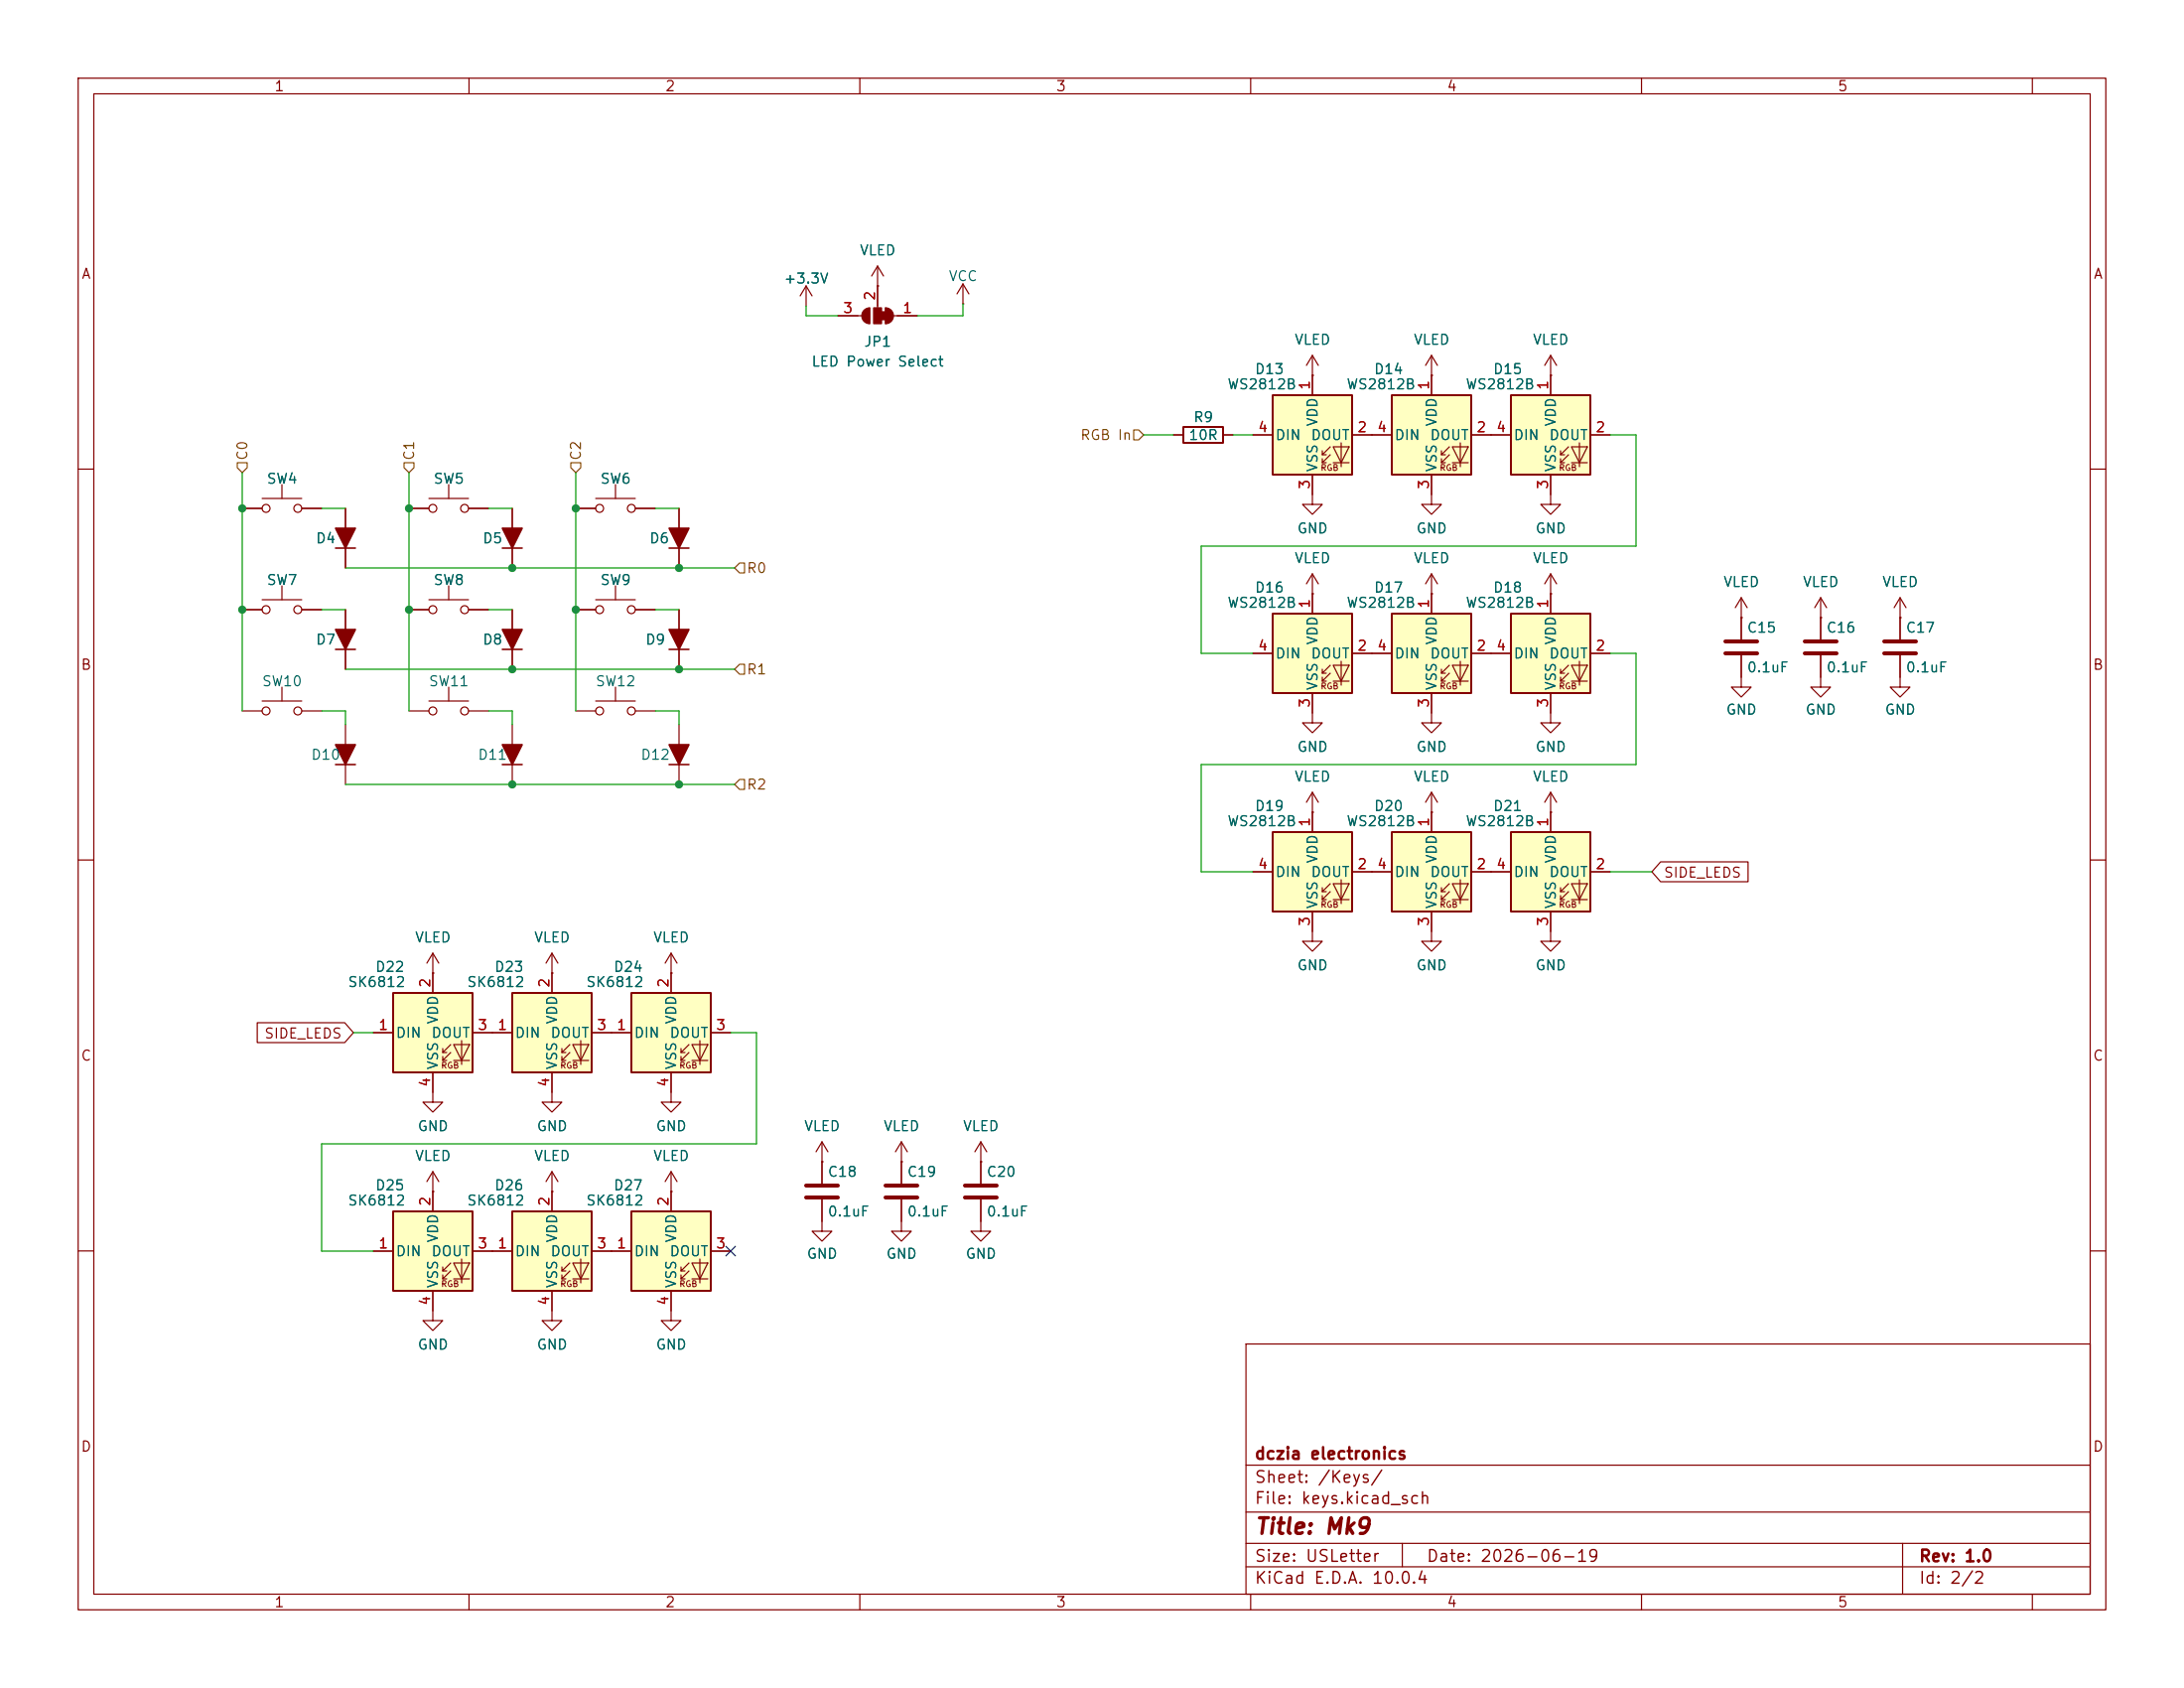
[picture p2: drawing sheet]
<svg xmlns="http://www.w3.org/2000/svg" width="279mm" height="216mm" viewBox="0 0 279 216" stroke-linecap="round" stroke-linejoin="round" font-family="sans-serif">
<g fill="none" stroke="#840000" stroke-width=".15">
<path d="M10 10h259.4v195.9h-259.4zM12 12h255.4v191.9h-255.4zM60 10v2M110 10v2M160 10v2M210 10v2M260 10v2M103.1 36.6l-.7 1.2M103.1 36.6l.8 1.2M103.1 36.6v2.5M10 60h2M267.4 60h2"/>
<path d="M10 110h2M267.4 110h2M10 160h2M159.4 171.9h108v32h-108zM267.4 160h2M159.4 197.4h108M159.4 193.4h108M159.4 187.4h108M179.4 197.4v3M243.4 197.4v6.5M60 203.9v2M110 203.9v2"/>
<path d="M159.4 200.4h108M160 203.9v2M210 203.9v2M260 203.9v2"/>
</g>
<path d="M80.8 154.9h10.1v10.2h-10.1z" fill="#ffffc2"/>
<g fill="none" stroke="#840000" stroke-width=".15">
<path d="M86.9 78v7.6M70.6 152.4h.1M70.6 149.9l-.8 1.2M70.6 149.9l.8 1.2M70.6 149.9v2.5M85.9 152.4v2.5M78.2 160h2.6M85.9 165.1v2.5M87.1 162.6h.5M87.1 163.6h.5M88.1 161.5l-1 1.1v-.5M88.1 162.6l-1 1v-.5"/>
<path d="M88.5 161.5h2.1l-1.1 2.1zM88.5 163.6h2.1M89.5 161v3.1M90.9 160h2.6"/>
</g>
<path d="M80.8 154.9h10.1v10.2h-10.1z" fill="none" stroke="#840000" stroke-width=".25"/>
<path d="M85.6 83.1h2.5" fill="none" stroke="#840000" stroke-width=".2"/>
<path d="M85.6 80.5h2.5l-1.2 2.6z" fill="#840000" stroke="#840000" stroke-width=".2"/>
<path d="M65.5 154.9h10.2v10.2h-10.2z" fill="#ffffc2"/>
<g fill="none" stroke="#840000" stroke-width=".15">
<path d="M86.9 65v7.6M183.1 75.9h.1M183.1 73.4l-.7 1.3M183.1 73.4l.8 1.3M183.1 73.4v2.5M70.6 152.4v2.5M105.2 153.4v4.1h1.2l-1.2 1.3-1.3-1.3h1.3M105.2 148.6h.1M105.2 146.1l-.8 1.2M105.2 146.1l.7 1.2M105.2 146.1v5.3M115.3 148.6h.1"/>
<path d="M115.3 156.2v1.3h1.3l-1.3 1.3-1.3-1.3h1.3M115.3 146.1l-.7 1.2M115.3 146.1l.8 1.2M115.3 146.1v2.5M63 160h2.5M70.6 165.1v2.5M71.9 162.6h.5M71.9 163.6h.5M72.9 161.5l-1 1.1v-.5M72.9 162.6l-1 1v-.5M73.3 161.5h2l-1 2.1zM73.3 163.6h2"/>
<path d="M74.3 161v3.1M75.7 160h2.5"/>
</g>
<path d="M65.5 154.9h10.2v10.2h-10.2z" fill="none" stroke="#840000" stroke-width=".25"/>
<path d="M103.1 151.6h4.1M103.1 153.2h4.1" fill="none" stroke="#840000" stroke-width=".51"/>
<path d="M85.6 70.1h2.5" fill="none" stroke="#840000" stroke-width=".2"/>
<path d="M85.6 67.6h2.5l-1.2 2.5z" fill="#840000" stroke="#840000" stroke-width=".2"/>
<path d="M178.1 78.5h10.1v10.1h-10.1z" fill="#ffffc2"/>
<path d="M183.1 75.9v2.6M175.5 83.6h2.6M183.1 88.6v2.6M184.4 86.1h.5M184.4 87.1h.5M185.4 85.1l-1 1v-.5M185.4 86.1l-1 1v-.5M185.8 85.1h2l-1 2zM185.8 87.1h2M186.8 84.6v3M188.2 83.6h2.6" fill="none" stroke="#840000" stroke-width=".15"/>
<path d="M178.1 78.5h10.1v10.1h-10.1z" fill="none" stroke="#840000" stroke-width=".25"/>
<path d="M193.3 78.5h10.2v10.1h-10.2z" fill="#ffffc2"/>
<g fill="none" stroke="#840000" stroke-width=".15">
<path d="M198.4 75.9h.1M198.4 73.4v5.1M198.4 73.4l-.8 1.3M198.4 73.4l.7 1.3M190.8 83.6h2.5M198.4 88.6v2.6M199.6 86.1h.6M199.6 87.1h.6M200.7 85.1l-1.1 1v-.5M200.7 86.1l-1.1 1v-.5M201 85.1h2.1l-1 2zM201 87.1h2.1"/>
<path d="M202.1 84.6v3M203.5 83.6h2.5M167.9 103.9h.1M167.9 101.3l-.8 1.3M167.9 101.3l.8 1.3M167.9 101.3v2.6"/>
</g>
<path d="M193.3 78.5h10.2v10.1h-10.2z" fill="none" stroke="#840000" stroke-width=".25"/>
<path d="M162.8 106.4h10.2v10.2h-10.2z" fill="#ffffc2"/>
<path d="M160.3 111.5h2.5M167.9 103.9v2.5M167.9 116.6v2.5M169.2 114h.5M169.2 115.1h.5M170.2 113l-1 1v-.5M170.2 114l-1 1.1v-.5M170.6 113h2l-1 2.1zM170.6 115.1h2M171.6 112.5v3.1M173 111.5h2.5" fill="none" stroke="#840000" stroke-width=".15"/>
<path d="M162.8 106.4h10.2v10.2h-10.2z" fill="none" stroke="#840000" stroke-width=".25"/>
<path d="M178.1 106.4h10.1v10.2h-10.1z" fill="#ffffc2"/>
<g fill="none" stroke="#840000" stroke-width=".15">
<path d="M111.3 39.4v2M112.3 36.6h.1M112.3 34l-.8 1.3M112.3 34l.7 1.3M112.3 34v5.4M113.3 39.4v2M123.2 38.9h.1M123.2 36.3l-.8 1.3M123.2 36.3l.8 1.3M123.2 36.3v2.6M107.2 40.4h3M114.3 40.4h3"/>
<path d="M150.1 55.6h1.3M156.5 55.6h1.2M167.9 48h.1M167.9 45.5l-.8 1.2M167.9 45.5l.8 1.2M167.9 45.5v2.5M167.9 63.2v1.3h1.3l-1.3 1.3-1.3-1.3h1.3M52.3 90.9h2.6M54.9 89.7h5M57.4 87.9v1.8M59.9 90.9h2.6M86.9 92.7v7.6"/>
<path d="M167.9 119.1v1.3h1.3l-1.3 1.3-1.3-1.3h1.3M175.5 111.5h2.6M183.1 103.9h.1M183.1 101.3v5.1M183.1 116.6v2.5M183.1 101.3l-.7 1.3M183.1 101.3l.8 1.3M184.4 114h.5M184.4 115.1h.5M185.4 113l-1 1v-.5M185.4 114l-1 1.1v-.5M185.8 113h2l-1 2.1z"/>
<path d="M185.8 115.1h2M186.8 112.5v3.1M188.2 111.5h2.6"/>
<circle cx="55.4" cy="90.9" r=".51"/>
<circle cx="59.4" cy="90.9" r=".51"/>
</g>
<path d="M151.4 54.6h5.1v2h-5.1zM178.1 106.4h10.1v10.2h-10.1z" fill="none" stroke="#840000" stroke-width=".25"/>
<g fill="#840000" stroke="#840000" stroke-width=".15">
<path d="M112.8 39.9h.5v1h-.5z"/>
<path d="M113.3 39.4a1.02 1.02 0 0 1 1 1 1.02 1.02 0 0 1-1 1z"/>
<path d="M111.8 39.4h1v2h-1z"/>
<path d="M110.5 39.7l.4-.3h.4v2a1.01 1.01 0 0 1-1-.6 1.01 1.01 0 0 1 .2-1.1z"/>
</g>
<path d="M85.6 97.8h2.5" fill="none" stroke="#840000" stroke-width=".2"/>
<path d="M85.6 95.3h2.5l-1.2 2.5z" fill="#840000" stroke="#840000" stroke-width=".2"/>
<path d="M162.8 50.5h10.2v10.2h-10.2z" fill="#ffffc2"/>
<g fill="none" stroke="#840000" stroke-width=".15">
<path d="M160.3 55.6h2.5M167.9 48v2.5M169.2 58.2h.5M169.2 59.2h.5M170.2 57.2l-1 1v-.5M170.2 58.2l-1 1v-.5M170.6 57.2h2l-1 2zM170.6 59.2h2M171.6 56.6v3.1M173 55.6h2.5M44.2 78v7.6M167.9 60.7v2.5"/>
<path d="M31 90.9h2.5M33.5 89.7h5.1M36.1 87.9v1.8M38.6 90.9h2.5"/>
<circle cx="34" cy="90.9" r=".51"/>
<circle cx="38.1" cy="90.9" r=".51"/>
</g>
<path d="M162.8 50.5h10.2v10.2h-10.2z" fill="none" stroke="#840000" stroke-width=".25"/>
<path d="M42.9 83.1h2.6" fill="none" stroke="#840000" stroke-width=".2"/>
<path d="M42.9 80.5h2.6l-1.3 2.6z" fill="#840000" stroke="#840000" stroke-width=".2"/>
<path d="M193.3 50.5h10.2v10.2h-10.2z" fill="#ffffc2"/>
<g fill="none" stroke="#840000" stroke-width=".15">
<path d="M190.8 55.6h2.5M198.4 48h.1M198.4 45.5v5M198.4 45.5l-.8 1.2M198.4 45.5l.7 1.2M199.6 58.2h.6M199.6 59.2h.6M200.7 57.2l-1.1 1v-.5M200.7 58.2l-1.1 1v-.5M201 57.2h2.1l-1 2zM201 59.2h2.1M202.1 56.6v3.1"/>
<path d="M203.5 55.6h2.5M183.1 63.2v1.3h1.3l-1.3 1.3-1.2-1.3h1.2M198.4 60.7v2.5"/>
</g>
<path d="M193.3 50.5h10.2v10.2h-10.2z" fill="none" stroke="#840000" stroke-width=".25"/>
<path d="M178.1 50.5h10.1v10.2h-10.1z" fill="#ffffc2"/>
<g fill="none" stroke="#840000" stroke-width=".15">
<path d="M175.5 55.6h2.6M183.1 48h.1M183.1 45.5v5M183.1 45.5l-.7 1.2M183.1 45.5l.8 1.2M184.4 58.2h.5M184.4 59.2h.5M185.4 57.2l-1 1v-.5M185.4 58.2l-1 1v-.5M185.8 57.2h2l-1 2zM185.8 59.2h2M186.8 56.6v3.1"/>
<path d="M188.2 55.6h2.6M52.3 78h2.6M54.9 76.7h5M57.4 74.9v1.8M59.9 78h2.6M183.1 60.7v2.5M198.4 63.2v1.3h1.2l-1.2 1.3-1.3-1.3h1.3"/>
<circle cx="55.4" cy="78" r=".51"/>
<circle cx="59.4" cy="78" r=".51"/>
</g>
<path d="M178.1 50.5h10.1v10.2h-10.1z" fill="none" stroke="#840000" stroke-width=".25"/>
<path d="M162.8 78.5h10.2v10.1h-10.2z" fill="#ffffc2"/>
<g fill="none" stroke="#840000" stroke-width=".15">
<path d="M31 78h2.5M31 65h2.5M33.5 76.7h5.1M33.5 63.8h5.1M36.1 62v1.8M36.1 74.9v1.8M38.6 78h2.5M38.6 65h2.5M44.2 65v7.6M52.3 65h2.6M54.9 63.8h5M57.4 62v1.8"/>
<path d="M59.9 65h2.6M65.5 65v7.6M65.5 78v7.6M73.7 78h2.5M73.7 65h2.5M76.2 76.7h5.1M76.2 63.8h5.1M78.7 62v1.8M78.7 74.9v1.8M81.3 78h2.5M81.3 65h2.5M167.9 75.9h.1"/>
<path d="M167.9 73.4v5.1M167.9 73.4l-.8 1.3M167.9 73.4l.8 1.3M222.8 79h.1M222.8 76.5v5.3M222.8 76.5l-.8 1.2M222.8 76.5l.7 1.2M232.9 79v2.8M243.1 79h.1M243.1 76.5l-.8 1.2M243.1 76.5l.7 1.2M243.1 76.5v5.3"/>
<path d="M73.7 90.9h2.5M76.2 89.7h5.1M78.7 87.9v1.8M81.3 90.9h2.5M160.3 83.6h2.5M167.9 88.6v3.9h1.3l-1.3 1.2-1.3-1.2h1.3M169.2 86.1h.5M169.2 87.1h.5M170.2 85.1l-1 1v-.5M170.2 86.1l-1 1v-.5M170.6 85.1h2l-1 2zM170.6 87.1h2"/>
<path d="M171.6 84.6v3M173 83.6h2.5M198.4 91.2v1.3h1.2l-1.2 1.2-1.3-1.2h1.3M222.8 83.8v2.8M232.9 83.8v4.1h1.3l-1.3 1.3-1.3-1.3h1.3M243.1 83.8v4.1h1.2l-1.2 1.3-1.3-1.3h1.3M183.1 119.1v1.3h1.3l-1.3 1.3-1.2-1.3h1.2M85.9 167.6v1.3h1.2l-1.2 1.3-1.3-1.3h1.3"/>
<circle cx="34" cy="78" r=".51"/>
<circle cx="34" cy="65" r=".51"/>
<circle cx="38.1" cy="78" r=".51"/>
<circle cx="38.1" cy="65" r=".51"/>
<circle cx="55.4" cy="65" r=".51"/>
<circle cx="59.4" cy="65" r=".51"/>
<circle cx="76.7" cy="65" r=".51"/>
<circle cx="76.7" cy="78" r=".51"/>
<circle cx="80.8" cy="78" r=".51"/>
<circle cx="80.8" cy="65" r=".51"/>
<circle cx="76.7" cy="90.9" r=".51"/>
<circle cx="80.8" cy="90.9" r=".51"/>
</g>
<path d="M162.8 78.5h10.2v10.1h-10.2z" fill="none" stroke="#840000" stroke-width=".25"/>
<path d="M42.9 70.1h2.6M64.3 70.1h2.5M64.3 83.1h2.5" fill="none" stroke="#840000" stroke-width=".2"/>
<g fill="#840000" stroke="#840000" stroke-width=".2">
<path d="M42.9 67.6h2.6l-1.3 2.5z"/>
<path d="M64.3 80.5h2.5l-1.3 2.6z"/>
<path d="M64.3 67.6h2.5l-1.3 2.5z"/>
</g>
<path d="M220.7 82h4.1M220.7 83.6h4.1M230.9 82h4M230.9 83.6h4M241 82h4.1M241 83.6h4.1" fill="none" stroke="#840000" stroke-width=".51"/>
<path d="M50.3 154.9h10.2v10.2h-10.2z" fill="#ffffc2"/>
<g fill="none" stroke="#840000" stroke-width=".15">
<path d="M183.1 91.2v1.3h1.3l-1.3 1.2-1.2-1.2h1.2M55.4 152.4h.1M55.4 149.9v5M55.4 149.9l-.8 1.2M55.4 149.9l.7 1.2M47.8 160h2.5M55.4 165.1v2.5M56.6 162.6h.5M56.6 163.6h.5M57.7 161.5l-1.1 1.1v-.5M57.7 162.6l-1.1 1v-.5M58 161.5h2.1l-1 2.1z"/>
<path d="M58 163.6h2.1M59.1 161v3.1M60.5 160h2.5"/>
</g>
<path d="M50.3 154.9h10.2v10.2h-10.2z" fill="none" stroke="#840000" stroke-width=".25"/>
<path d="M193.3 106.4h10.2v10.2h-10.2z" fill="#ffffc2"/>
<g fill="none" stroke="#840000" stroke-width=".15">
<path d="M190.8 111.5h2.5M198.4 116.6v3.8h1.2l-1.2 1.3-1.3-1.3h1.3M198.4 103.9h.1M198.4 101.3v5.1M198.4 101.3l-.8 1.3M198.4 101.3l.7 1.3M199.6 114h.6M199.6 115.1h.6M200.7 113l-1.1 1v-.5M200.7 114l-1.1 1.1v-.5M201 113h2.1l-1 2.1zM201 115.1h2.1"/>
<path d="M202.1 112.5v3.1M203.5 111.5h2.5M55.4 139.7v1.3h1.2l-1.2 1.2-1.3-1.2h1.3M55.4 167.6v1.3h1.2l-1.2 1.3-1.3-1.3h1.3"/>
</g>
<path d="M193.3 106.4h10.2v10.2h-10.2z" fill="none" stroke="#840000" stroke-width=".25"/>
<path d="M50.3 127h10.2v10.2h-10.2z" fill="#ffffc2"/>
<g fill="none" stroke="#840000" stroke-width=".15">
<path d="M47.8 132.1h2.5M55.4 124.5v2.5M55.4 137.2v2.5M56.6 134.6h.5M56.6 135.6h.5M57.7 133.6l-1.1 1v-.5M57.7 134.6l-1.1 1v-.5M58 133.6h2.1l-1 2zM58 135.6h2.1M59.1 133.1v3M60.5 132.1h2.5M70.6 124.5h.1"/>
<path d="M70.6 121.9l-.8 1.3M70.6 121.9l.8 1.3M70.6 121.9v2.6"/>
</g>
<path d="M50.3 127h10.2v10.2h-10.2z" fill="none" stroke="#840000" stroke-width=".25"/>
<path d="M65.5 127h10.2v10.2h-10.2z" fill="#ffffc2"/>
<g fill="none" stroke="#840000" stroke-width=".15">
<path d="M232.9 79h.1M232.9 76.5l-.7 1.2M232.9 76.5l.8 1.2M232.9 76.5v2.5M222.8 86.6v1.3h1.2l-1.2 1.3-1.3-1.3h1.3M55.4 124.5h.1M55.4 121.9l-.8 1.3M55.4 121.9l.7 1.3M55.4 121.9v2.6M63 132.1h2.5M70.6 137.2v3.8h1.3l-1.3 1.2-1.3-1.2h1.3M70.6 124.5v2.5"/>
<path d="M71.9 134.6h.5M71.9 135.6h.5M72.9 133.6l-1 1v-.5M72.9 134.6l-1 1v-.5M73.3 133.6h2l-1 2zM73.3 135.6h2M74.3 133.1v3M75.7 132.1h2.5M85.9 139.7v1.3h1.2l-1.2 1.2-1.3-1.2h1.3M85.9 124.5h.1M85.9 121.9l-.8 1.3M85.9 121.9l.7 1.3"/>
<path d="M85.9 121.9v2.6"/>
</g>
<path d="M65.5 127h10.2v10.2h-10.2z" fill="none" stroke="#840000" stroke-width=".25"/>
<path d="M80.8 127h10.1v10.2h-10.1z" fill="#ffffc2"/>
<g fill="none" stroke="#840000" stroke-width=".15">
<path d="M112.3 36.6h.1M112.3 36.6v2.5M107.2 40.4h2.5M114.8 40.4h2.5M150.1 55.6h1.3M156.5 55.6h1.2M160.3 55.6h2.5M167.9 48h.1M167.9 48v2.5M173 55.6h5.1M183.1 48h.1M183.1 48v2.5"/>
<path d="M188.2 55.6h5.1M198.4 48h.1M198.4 48v2.5M203.5 55.6h2.5M31 78h2.5M31 65h2.5M38.6 78h2.5M38.6 65h2.5M44.2 65v2.6M44.2 70.1v2.5M44.2 78v2.5M52.3 78h2.6"/>
<path d="M52.3 65h2.6M59.9 78h2.6M59.9 65h2.6M65.5 65v2.6M65.5 70.1v2.5M65.5 78v2.5M73.7 78h2.5M73.7 65h2.5M81.3 78h2.5M81.3 65h2.5M86.9 65v2.6M86.9 70.1v2.5"/>
<path d="M86.9 78v2.5M167.9 75.9h.1M167.9 60.7v2.5M167.9 75.9v2.6M183.1 75.9h.1M183.1 60.7v2.5M183.1 75.9v2.6M198.4 75.9h.1M198.4 60.7v2.5M198.4 75.9v2.6M222.8 79h.1M222.8 79v2.8"/>
<path d="M232.9 79h.1M232.9 79v2.8M243.1 79h.1M243.1 79v2.8M44.2 83.1v2.5M44.2 92.7v7.6M65.5 83.1v2.5M65.5 92.7v7.6M86.9 83.1v2.5M160.3 83.6h2.5M167.9 88.6v2.6M173 83.6h5.1"/>
<path d="M183.1 88.6v2.6M188.2 83.6h5.1M198.4 88.6v2.6M203.5 83.6h2.5M222.8 83.8v2.8M232.9 83.8v2.8M243.1 83.8v2.8M160.3 111.5h2.5M167.9 103.9h.1M167.9 103.9v2.5M167.9 116.6v2.5M173 111.5h5.1"/>
<path d="M183.1 103.9h.1M183.1 103.9v2.5M183.1 116.6v2.5M188.2 111.5h5.1M198.4 103.9h.1M198.4 103.9v2.5M198.4 116.6v2.5M203.5 111.5h2.5M212.4 110.2h11.2v2.6h-11.2l-1.1-1.3zM32.9 130.8h11.2l1.1 1.3-1.1 1.3h-11.2zM47.8 132.1h2.5M55.4 124.5h.1"/>
<path d="M55.4 124.5v2.5M55.4 137.2v2.5M60.5 132.1h5M70.6 124.5h.1M70.6 124.5v2.5M70.6 137.2v2.5M75.7 132.1h5.1M85.9 124.5h.1M85.9 124.5v2.5M85.9 137.2v2.5M87.1 134.6h.5M87.1 135.6h.5"/>
<path d="M88.1 133.6l-1 1v-.5M88.1 134.6l-1 1v-.5M88.5 133.6h2.1l-1.1 2zM88.5 135.6h2.1M89.5 133.1v3M90.9 132.1h2.6M55.4 152.4h.1M55.4 152.4v2.5M70.6 152.4h.1M70.6 152.4v2.5M85.9 152.4h.1M85.9 149.9v5"/>
<path d="M85.9 149.9l-.8 1.2M85.9 149.9l.7 1.2M105.2 148.6h.1M105.2 148.6v2.8M105.2 153.4v2.8M115.3 148.6h.1M115.3 148.6v2.8M115.3 153.4v2.8M125.5 153.4v4.1h1.2l-1.2 1.3-1.3-1.3h1.3M125.5 148.6h.1M125.5 146.1l-.8 1.2M125.5 146.1l.7 1.2"/>
<path d="M125.5 146.1v5.3M47.8 160h2.5M55.4 165.1v2.5M60.5 160h5M70.6 165.1v3.8h1.3l-1.3 1.3-1.3-1.3h1.3M75.7 160h5.1M85.9 165.1v2.5M90.9 160h2.6"/>
</g>
<path d="M80.8 127h10.1v10.2h-10.1z" fill="none" stroke="#840000" stroke-width=".25"/>
<path d="M42.9 97.8h2.6M64.3 97.8h2.5" fill="none" stroke="#840000" stroke-width=".2"/>
<g fill="#840000" stroke="#840000" stroke-width=".2">
<path d="M64.3 95.3h2.5l-1.3 2.5z"/>
<path d="M42.9 95.3h2.6l-1.3 2.5z"/>
</g>
<path d="M113.3 151.6h4M113.3 153.2h4M123.4 151.6h4.1M123.4 153.2h4.1" fill="none" stroke="#840000" stroke-width=".51"/>
<path d="M30.4 59.2h1.2v.6l-.6 .7-.6-.7zM51.7 59.2h1.3v.6l-.7 .7-.6-.7zM73 59.2h1.3v.6l-.6 .7-.7-.7zM145 55h.7l.6 .6-.6 .7h-.7zM94.6 72h.6v1.3h-.6l-.6-.7zM94.6 85h.6v1.2h-.6l-.6-.6zM94.6 99.7h.6v1.3h-.6l-.6-.7z" fill="none" stroke="#725600" stroke-width=".15"/>
<g fill="none" stroke="#009600" stroke-width=".15">
<path d="M103.1 39.1v1.3h4.1M123.2 38.9v1.5h-5.9M146.3 55.6h3.8M157.7 55.6h2.6M206 55.6h3.3v14.3h-55.6v13.7h6.6M31 60.5v30.4M41.1 78h3.1M41.1 65h3.1M44.2 72.6h49.8M52.3 60.5v30.4M62.5 78h3M62.5 65h3"/>
<path d="M73.7 60.5v30.4M83.8 78h3.1M83.8 65h3.1M41.1 90.9h3.1v1.8M44.2 85.6h49.8M62.5 90.9h3v1.8M83.8 90.9h3.1v1.8M206 83.6h3.3v14.2h-55.6v13.7h6.6M44.2 100.3h49.8M206 111.5h5.3M45.2 132.1h2.6M93.5 132.1h3.3v14.2h-55.7v13.7h6.7"/>
</g>
<path d="M92.9 159.4l1.2 1.2M94.1 159.4l-1.2 1.2" fill="none" stroke="#000084" stroke-width=".15"/>
<g fill="#009600" stroke="#009600" stroke-width=".13">
<circle cx="65.5" cy="85.6" r=".46"/>
<circle cx="86.9" cy="85.6" r=".46"/>
<circle cx="86.9" cy="72.6" r=".46"/>
<circle cx="73.7" cy="65" r=".46"/>
<circle cx="73.7" cy="78" r=".46"/>
<circle cx="86.9" cy="100.3" r=".46"/>
<circle cx="52.3" cy="78" r=".46"/>
<circle cx="31" cy="65" r=".46"/>
<circle cx="31" cy="78" r=".46"/>
<circle cx="52.3" cy="65" r=".46"/>
<circle cx="65.5" cy="72.6" r=".46"/>
<circle cx="65.5" cy="100.3" r=".46"/>
</g>
<text font-size="2" fill="#840000" x="160.4" y="196.7">Title: Mk9</text>
<g font-size="1.5" fill="#840000">
<text x="160.4" y="190">Sheet: /Keys/</text>
<text x="160.4" y="187">dczia electronics</text>
<text x="160.4" y="192.7">File: keys.kicad_sch</text>
<text x="160.4" y="202.9">KiCad E.D.A. 10.0.4</text>
<text x="160.4" y="200.1">Size: USLetter</text>
<text x="182.4" y="200.1">Date: 2026-06-19</text>
<text x="245.4" y="200.1">Rev: 1.0</text>
<text x="245.4" y="202.9">Id: 2/2</text>
</g>
<g font-size="1.3" fill="#840000">
<text x="35" y="12">1</text>
<text x="85" y="12">2</text>
<text x="135" y="12">3</text>
<text x="185" y="12">4</text>
<text x="235" y="12">5</text>
<text x="10.3" y="36">A</text>
<text x="267.7" y="36">A</text>
<text x="10.3" y="86">B</text>
<text x="267.7" y="86">B</text>
<text x="212.8" y="112.6">SIDE_LEDS</text>
<text x="10.3" y="136">C</text>
<text x="33.7" y="133.1">SIDE_LEDS</text>
<text x="267.7" y="136">C</text>
<text x="10.3" y="186">D</text>
<text x="267.7" y="186">D</text>
<text x="35" y="205.9">1</text>
<text x="85" y="205.9">2</text>
<text x="135" y="205.9">3</text>
<text x="185" y="205.9">4</text>
<text x="235" y="205.9">5</text>
</g>
<g font-size="1.3" fill="#006464">
<text x="109.9" y="33">VLED</text>
<text x="100.2" y="36.6">+3.3V</text>
<text x="121.3" y="36.3">VCC</text>
<text x="103.7" y="47.2">LED Power Select</text>
<text x="110.4" y="44.7">JP1</text>
<text x="165.5" y="44.4">VLED</text>
<text x="180.8" y="44.4">VLED</text>
<text x="196" y="44.4">VLED</text>
<text x="156.9" y="50.1">WS2812B</text>
<text x="160.4" y="48.2">D13</text>
<text x="172.2" y="50.1">WS2812B</text>
<text x="175.7" y="48.2">D14</text>
<text x="187.4" y="50.1">WS2812B</text>
<text x="190.9" y="48.2">D15</text>
<text x="152" y="56.6">10R</text>
<text x="152.6" y="54.3">R9</text>
<text x="163.1" y="56.6">DIN</text>
<text x="167.6" y="56.6">DOUT</text>
<text x="168.9" y="54.6" transform="rotate(-90 168.9 54.6)">VDD</text>
<text x="178.3" y="56.6">DIN</text>
<text x="182.9" y="56.6">DOUT</text>
<text x="184.1" y="54.6" transform="rotate(-90 184.1 54.6)">VDD</text>
<text x="193.5" y="56.6">DIN</text>
<text x="198.1" y="56.6">DOUT</text>
<text x="199.3" y="54.6" transform="rotate(-90 199.3 54.6)">VDD</text>
<text x="34" y="62.2">SW4</text>
<text x="55.4" y="62.2">SW5</text>
<text x="76.7" y="62.2">SW6</text>
<text x="168.9" y="60.5" transform="rotate(-90 168.9 60.5)">VSS</text>
<text x="184.1" y="60.5" transform="rotate(-90 184.1 60.5)">VSS</text>
<text x="199.3" y="60.5" transform="rotate(-90 199.3 60.5)">VSS</text>
<text x="40.3" y="69.8">D4</text>
<text x="61.7" y="69.8">D5</text>
<text x="83" y="69.8">D6</text>
<text x="165.9" y="68.5">GND</text>
<text x="181.1" y="68.5">GND</text>
<text x="196.3" y="68.5">GND</text>
<text x="34" y="75.1">SW7</text>
<text x="55.4" y="75.1">SW8</text>
<text x="76.7" y="75.1">SW9</text>
<text x="160.4" y="76.1">D16</text>
<text x="165.5" y="72.3">VLED</text>
<text x="175.7" y="76.1">D17</text>
<text x="180.8" y="72.3">VLED</text>
<text x="190.9" y="76.1">D18</text>
<text x="196" y="72.3">VLED</text>
<text x="220.4" y="75.4">VLED</text>
<text x="230.5" y="75.4">VLED</text>
<text x="240.7" y="75.4">VLED</text>
<text x="40.3" y="82.8">D7</text>
<text x="61.7" y="82.8">D8</text>
<text x="82.5" y="82.8">D9</text>
<text x="156.9" y="78">WS2812B</text>
<text x="168.9" y="82.6" transform="rotate(-90 168.9 82.6)">VDD</text>
<text x="172.2" y="78">WS2812B</text>
<text x="184.1" y="82.6" transform="rotate(-90 184.1 82.6)">VDD</text>
<text x="187.4" y="78">WS2812B</text>
<text x="199.3" y="82.6" transform="rotate(-90 199.3 82.6)">VDD</text>
<text x="223.4" y="81.2">C15</text>
<text x="233.6" y="81.2">C16</text>
<text x="243.7" y="81.2">C17</text>
<text x="33.4" y="88.1">SW10</text>
<text x="54.8" y="88.1">SW11</text>
<text x="76.1" y="88.1">SW12</text>
<text x="163.1" y="84.5">DIN</text>
<text x="167.6" y="84.5">DOUT</text>
<text x="168.9" y="88.4" transform="rotate(-90 168.9 88.4)">VSS</text>
<text x="178.3" y="84.5">DIN</text>
<text x="182.9" y="84.5">DOUT</text>
<text x="184.1" y="88.4" transform="rotate(-90 184.1 88.4)">VSS</text>
<text x="193.5" y="84.5">DIN</text>
<text x="198.1" y="84.5">DOUT</text>
<text x="199.3" y="88.4" transform="rotate(-90 199.3 88.4)">VSS</text>
<text x="223.4" y="86.3">0.1uF</text>
<text x="233.6" y="86.3">0.1uF</text>
<text x="243.7" y="86.3">0.1uF</text>
<text x="220.7" y="91.7">GND</text>
<text x="230.9" y="91.7">GND</text>
<text x="241" y="91.7">GND</text>
<text x="39.7" y="97.5">D10</text>
<text x="61" y="97.5">D11</text>
<text x="81.9" y="97.5">D12</text>
<text x="165.5" y="100.3">VLED</text>
<text x="165.9" y="96.5">GND</text>
<text x="180.8" y="100.3">VLED</text>
<text x="181.1" y="96.5">GND</text>
<text x="196" y="100.3">VLED</text>
<text x="196.3" y="96.5">GND</text>
<text x="156.9" y="106">WS2812B</text>
<text x="160.4" y="104">D19</text>
<text x="172.2" y="106">WS2812B</text>
<text x="175.7" y="104">D20</text>
<text x="187.4" y="106">WS2812B</text>
<text x="190.9" y="104">D21</text>
<text x="163.1" y="112.5">DIN</text>
<text x="167.6" y="112.5">DOUT</text>
<text x="168.9" y="110.5" transform="rotate(-90 168.9 110.5)">VDD</text>
<text x="178.3" y="112.5">DIN</text>
<text x="182.9" y="112.5">DOUT</text>
<text x="184.1" y="110.5" transform="rotate(-90 184.1 110.5)">VDD</text>
<text x="193.5" y="112.5">DIN</text>
<text x="198.1" y="112.5">DOUT</text>
<text x="199.3" y="110.5" transform="rotate(-90 199.3 110.5)">VDD</text>
<text x="168.9" y="116.3" transform="rotate(-90 168.9 116.3)">VSS</text>
<text x="184.1" y="116.3" transform="rotate(-90 184.1 116.3)">VSS</text>
<text x="199.3" y="116.3" transform="rotate(-90 199.3 116.3)">VSS</text>
<text x="47.9" y="124.6">D22</text>
<text x="53" y="120.9">VLED</text>
<text x="63.2" y="124.6">D23</text>
<text x="68.2" y="120.9">VLED</text>
<text x="78.4" y="124.6">D24</text>
<text x="83.5" y="120.9">VLED</text>
<text x="165.9" y="124.4">GND</text>
<text x="181.1" y="124.4">GND</text>
<text x="196.3" y="124.4">GND</text>
<text x="44.4" y="126.6">SK6812</text>
<text x="56.3" y="131.1" transform="rotate(-90 56.3 131.1)">VDD</text>
<text x="59.6" y="126.6">SK6812</text>
<text x="71.6" y="131.1" transform="rotate(-90 71.6 131.1)">VDD</text>
<text x="74.9" y="126.6">SK6812</text>
<text x="86.8" y="131.1" transform="rotate(-90 86.8 131.1)">VDD</text>
<text x="50.5" y="133.1">DIN</text>
<text x="55.1" y="133.1">DOUT</text>
<text x="56.3" y="136.9" transform="rotate(-90 56.3 136.9)">VSS</text>
<text x="65.8" y="133.1">DIN</text>
<text x="70.3" y="133.1">DOUT</text>
<text x="71.6" y="136.9" transform="rotate(-90 71.6 136.9)">VSS</text>
<text x="81" y="133.1">DIN</text>
<text x="85.6" y="133.1">DOUT</text>
<text x="86.8" y="136.9" transform="rotate(-90 86.8 136.9)">VSS</text>
<text x="53" y="148.8">VLED</text>
<text x="53.3" y="145">GND</text>
<text x="68.2" y="148.8">VLED</text>
<text x="68.6" y="145">GND</text>
<text x="83.5" y="148.8">VLED</text>
<text x="83.8" y="145">GND</text>
<text x="102.8" y="145">VLED</text>
<text x="112.9" y="145">VLED</text>
<text x="123.1" y="145">VLED</text>
<text x="44.4" y="154.5">SK6812</text>
<text x="47.9" y="152.6">D25</text>
<text x="59.6" y="154.5">SK6812</text>
<text x="63.2" y="152.6">D26</text>
<text x="74.9" y="154.5">SK6812</text>
<text x="78.4" y="152.6">D27</text>
<text x="105.8" y="150.8">C18</text>
<text x="105.8" y="155.9">0.1uF</text>
<text x="116" y="150.8">C19</text>
<text x="116" y="155.9">0.1uF</text>
<text x="126.1" y="150.8">C20</text>
<text x="126.1" y="155.9">0.1uF</text>
<text x="50.5" y="161">DIN</text>
<text x="55.1" y="161">DOUT</text>
<text x="56.3" y="159" transform="rotate(-90 56.3 159)">VDD</text>
<text x="65.8" y="161">DIN</text>
<text x="70.3" y="161">DOUT</text>
<text x="71.6" y="159" transform="rotate(-90 71.6 159)">VDD</text>
<text x="81" y="161">DIN</text>
<text x="85.6" y="161">DOUT</text>
<text x="86.8" y="159" transform="rotate(-90 86.8 159)">VDD</text>
<text x="103.1" y="161.3">GND</text>
<text x="113.3" y="161.3">GND</text>
<text x="123.4" y="161.3">GND</text>
<text x="56.3" y="164.8" transform="rotate(-90 56.3 164.8)">VSS</text>
<text x="71.6" y="164.8" transform="rotate(-90 71.6 164.8)">VSS</text>
<text x="86.8" y="164.8" transform="rotate(-90 86.8 164.8)">VSS</text>
<text x="53.3" y="172.9">GND</text>
<text x="68.6" y="172.9">GND</text>
<text x="83.8" y="172.9">GND</text>
</g>
<g font-size="1.3" fill="#a90000">
<text x="107.8" y="40.4">3</text>
<text x="112.2" y="38.6" transform="rotate(-90 112.2 38.6)">2</text>
<text x="115.4" y="40.4">1</text>
<text x="167.9" y="50" transform="rotate(-90 167.9 50)">1</text>
<text x="183.1" y="50" transform="rotate(-90 183.1 50)">1</text>
<text x="198.3" y="50" transform="rotate(-90 198.3 50)">1</text>
<text x="160.8" y="55.6">4</text>
<text x="173.5" y="55.6">2</text>
<text x="176.1" y="55.6">4</text>
<text x="188.8" y="55.6">2</text>
<text x="191.3" y="55.6">4</text>
<text x="204" y="55.6">2</text>
<text x="167.9" y="62.7" transform="rotate(-90 167.9 62.7)">3</text>
<text x="183.1" y="62.7" transform="rotate(-90 183.1 62.7)">3</text>
<text x="198.3" y="62.7" transform="rotate(-90 198.3 62.7)">3</text>
<text x="167.9" y="77.9" transform="rotate(-90 167.9 77.9)">1</text>
<text x="183.1" y="77.9" transform="rotate(-90 183.1 77.9)">1</text>
<text x="198.3" y="77.9" transform="rotate(-90 198.3 77.9)">1</text>
<text x="160.8" y="83.5">4</text>
<text x="173.5" y="83.5">2</text>
<text x="176.1" y="83.5">4</text>
<text x="188.8" y="83.5">2</text>
<text x="191.3" y="83.5">4</text>
<text x="204" y="83.5">2</text>
<text x="167.9" y="90.6" transform="rotate(-90 167.9 90.6)">3</text>
<text x="183.1" y="90.6" transform="rotate(-90 183.1 90.6)">3</text>
<text x="198.3" y="90.6" transform="rotate(-90 198.3 90.6)">3</text>
<text x="167.9" y="105.9" transform="rotate(-90 167.9 105.9)">1</text>
<text x="183.1" y="105.9" transform="rotate(-90 183.1 105.9)">1</text>
<text x="198.3" y="105.9" transform="rotate(-90 198.3 105.9)">1</text>
<text x="160.8" y="111.5">4</text>
<text x="173.5" y="111.5">2</text>
<text x="176.1" y="111.5">4</text>
<text x="188.8" y="111.5">2</text>
<text x="191.3" y="111.5">4</text>
<text x="204" y="111.5">2</text>
<text x="167.9" y="118.6" transform="rotate(-90 167.9 118.6)">3</text>
<text x="183.1" y="118.6" transform="rotate(-90 183.1 118.6)">3</text>
<text x="198.3" y="118.6" transform="rotate(-90 198.3 118.6)">3</text>
<text x="55.3" y="126.4" transform="rotate(-90 55.3 126.4)">2</text>
<text x="70.6" y="126.4" transform="rotate(-90 70.6 126.4)">2</text>
<text x="85.8" y="126.4" transform="rotate(-90 85.8 126.4)">2</text>
<text x="48.3" y="132.1">1</text>
<text x="61" y="132.1">3</text>
<text x="63.6" y="132.1">1</text>
<text x="76.3" y="132.1">3</text>
<text x="78.8" y="132.1">1</text>
<text x="91.5" y="132.1">3</text>
<text x="55.3" y="139.1" transform="rotate(-90 55.3 139.1)">4</text>
<text x="70.6" y="139.1" transform="rotate(-90 70.6 139.1)">4</text>
<text x="85.8" y="139.1" transform="rotate(-90 85.8 139.1)">4</text>
<text x="55.3" y="154.4" transform="rotate(-90 55.3 154.4)">2</text>
<text x="70.6" y="154.4" transform="rotate(-90 70.6 154.4)">2</text>
<text x="85.8" y="154.4" transform="rotate(-90 85.8 154.4)">2</text>
<text x="48.3" y="160">1</text>
<text x="61" y="160">3</text>
<text x="63.6" y="160">1</text>
<text x="76.3" y="160">3</text>
<text x="78.8" y="160">1</text>
<text x="91.5" y="160">3</text>
<text x="55.3" y="167.1" transform="rotate(-90 55.3 167.1)">4</text>
<text x="70.6" y="167.1" transform="rotate(-90 70.6 167.1)">4</text>
<text x="85.8" y="167.1" transform="rotate(-90 85.8 167.1)">4</text>
</g>
<g font-size="1.3" fill="#725600">
<text x="32" y="59" transform="rotate(-90 32 59)">C0</text>
<text x="53.3" y="59" transform="rotate(-90 53.3 59)">C1</text>
<text x="74.6" y="59" transform="rotate(-90 74.6 59)">C2</text>
<text x="138.1" y="56.6">RGB In</text>
<text x="95.4" y="73.6">R0</text>
<text x="95.4" y="86.6">R1</text>
<text x="95.4" y="101.3">R2</text>
</g>
<g font-size=".8" fill="#840000">
<text x="168.9" y="60.4">RGB</text>
<text x="184.1" y="60.4">RGB</text>
<text x="199.4" y="60.4">RGB</text>
<text x="168.9" y="88.3">RGB</text>
<text x="184.1" y="88.3">RGB</text>
<text x="199.4" y="88.3">RGB</text>
<text x="168.9" y="116.3">RGB</text>
<text x="184.1" y="116.3">RGB</text>
<text x="199.4" y="116.3">RGB</text>
<text x="56.4" y="136.9">RGB</text>
<text x="71.6" y="136.9">RGB</text>
<text x="86.8" y="136.9">RGB</text>
<text x="56.4" y="164.8">RGB</text>
<text x="71.6" y="164.8">RGB</text>
<text x="86.8" y="164.8">RGB</text>
</g>
</svg>
